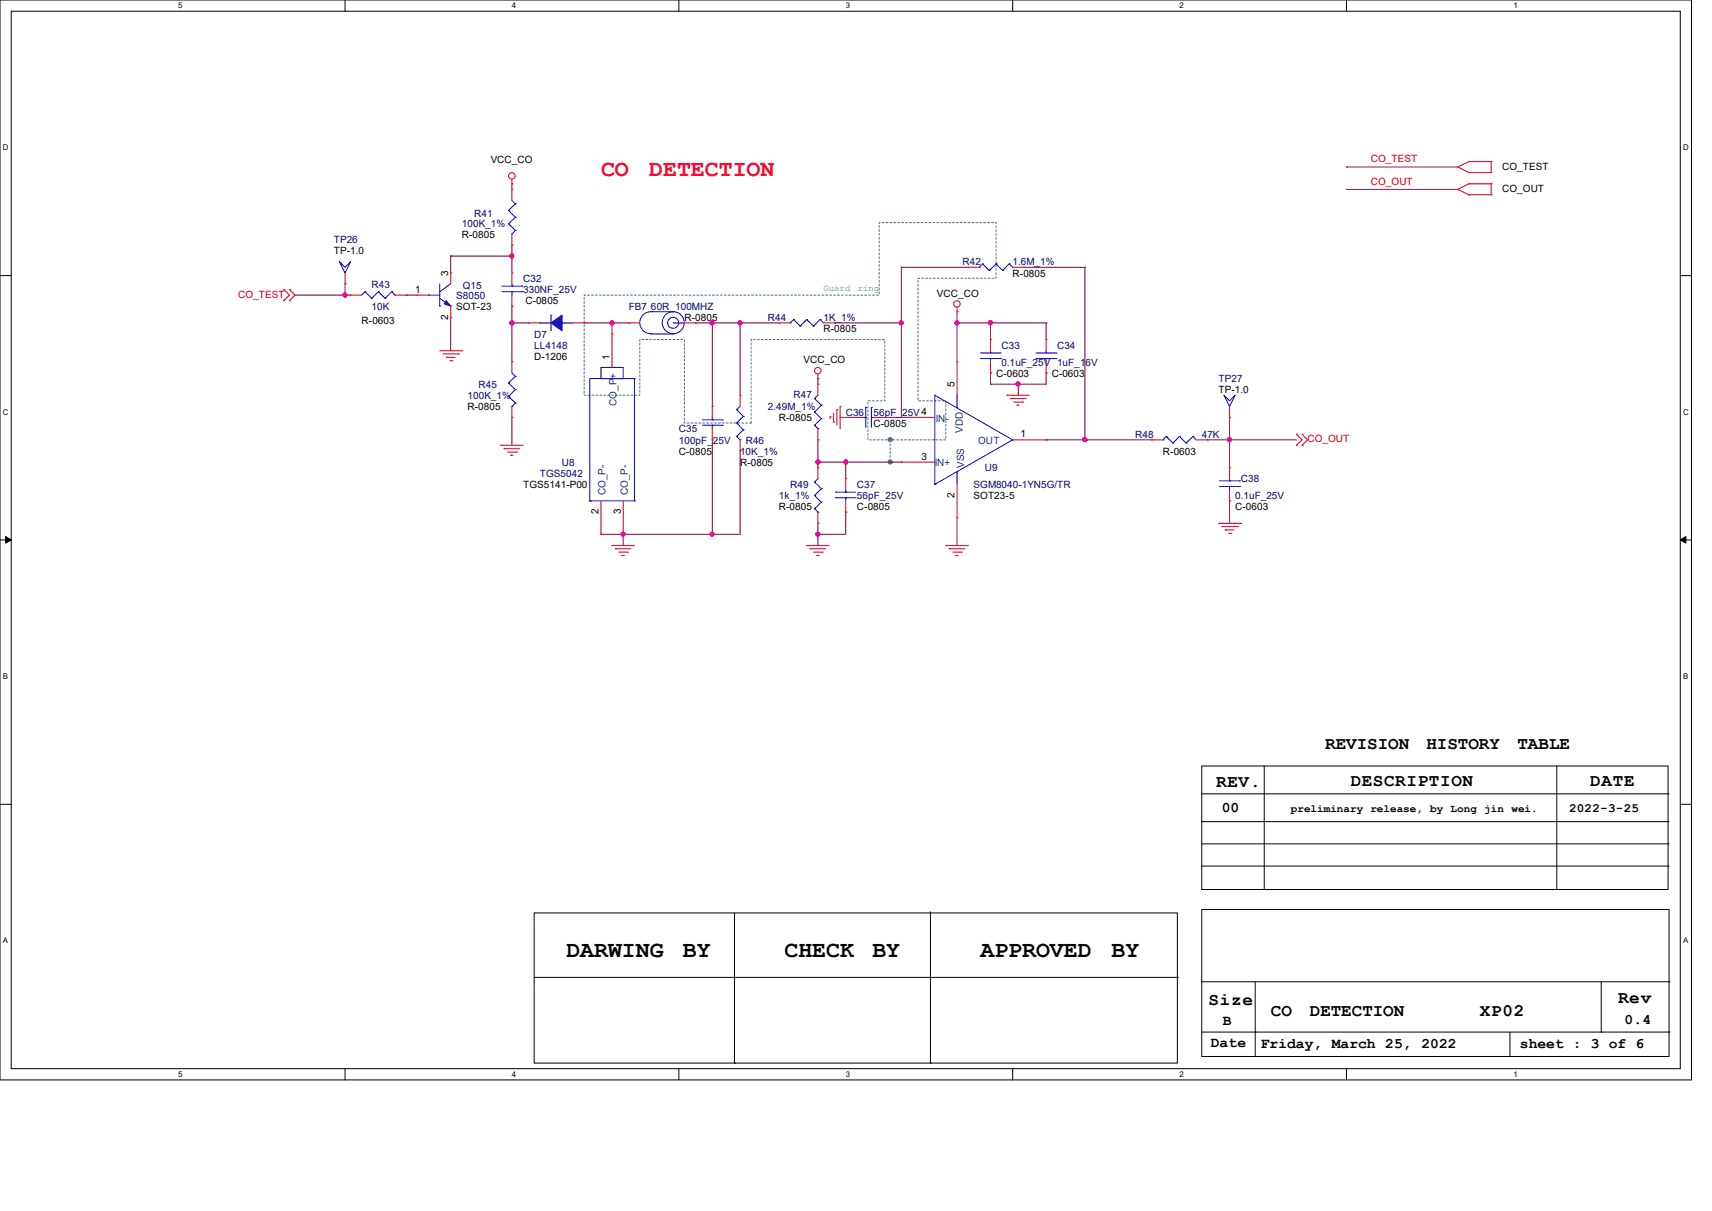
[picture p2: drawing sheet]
<svg xmlns="http://www.w3.org/2000/svg" width="297mm" height="210mm" viewBox="0 0 297 210" stroke-linecap="round" stroke-linejoin="round" font-family="sans-serif">
<path d="M0 0h293.5v187.3h-293.5zM1.9 1.9h289.6v183.4h-289.6z" fill="none" stroke="#000" stroke-width=".17"/>
<g fill="#fff">
<path d="M30.9 .2h.8v1.5h-.8z"/>
<path d="M30.9 185.5h.8v1.6h-.8z"/>
</g>
<path d="M59.9 0v1.9M59.9 185.3v2" fill="none" stroke="#000" stroke-width=".17"/>
<g fill="#fff">
<path d="M88.8 .2h.8v1.5h-.8z"/>
<path d="M88.8 185.5h.8v1.6h-.8z"/>
</g>
<path d="M117.8 0v1.9M117.8 185.3v2" fill="none" stroke="#000" stroke-width=".17"/>
<g fill="#fff">
<path d="M146.7 .2h.8v1.5h-.8z"/>
<path d="M146.7 185.5h.8v1.6h-.8z"/>
</g>
<path d="M175.7 0v1.9M175.7 185.3v2" fill="none" stroke="#000" stroke-width=".17"/>
<g fill="#fff">
<path d="M204.6 .2h.8v1.5h-.8z"/>
<path d="M204.6 185.5h.8v1.6h-.8z"/>
</g>
<path d="M233.6 0v1.9M233.6 185.3v2" fill="none" stroke="#000" stroke-width=".17"/>
<g fill="#fff">
<path d="M262.6 .2h.7v1.5h-.7z"/>
<path d="M262.6 185.5h.7v1.6h-.7z"/>
<path d="M.5 24.8h1v1.6h-1z"/>
<path d="M292 24.8h1v1.6h-1z"/>
<path d="M.5 70.7h1v1.5h-1z"/>
<path d="M292 70.7h1v1.5h-1z"/>
</g>
<path d="M0 47.8h1.9M291.5 47.8h2" fill="none" stroke="#000" stroke-width=".17"/>
<g fill="#fff">
<path d="M.5 116.5h.9v1.6h-.9z"/>
<path d="M292 116.5h.9v1.6h-.9z"/>
</g>
<path d="M0 93.6h1.9M291.5 93.6h2" fill="none" stroke="#000" stroke-width=".17"/>
<path d="M1 93l.9 .6-.9 .6zM291.5 93.6l1-.6v1.2z" fill="#000" stroke="#000" stroke-width=".17"/>
<g fill="#fff">
<path d="M.5 162.4h.9v1.5h-.9z"/>
<path d="M292 162.4h.9v1.5h-.9z"/>
</g>
<g fill="none" stroke="#000" stroke-width=".17">
<path d="M0 139.5h1.9M208.5 132.8h80.9v21.5h-80.9zM208.5 137.7h80.9M219.3 132.8v21.5M270.1 132.8v21.5M289.4 137.7h.1M291.5 139.5h2M92.7 158.3h111.6v26.1h-111.6zM127.4 158.3v26.1M161.4 158.1v26.3M208.5 157.7h81.1v25.5h-81.1zM208.5 150.2h80.9"/>
<path d="M208.5 146.3h80.9M208.5 142.5h80.9M219.3 154.3h.1M270.1 154.3h.1M289.4 150.2h.1M289.4 146.3h.1M289.4 142.5h.1M92.7 169.5h111.6M204.3 169.5h.1M208.5 170.3h81.1M208.5 179h81.1M217.8 179h.1"/>
<path d="M217.8 170.3v12.9M262 179v4.2M277.8 179h.1M277.8 170.3v8.7M289.6 170.3h.1M289.6 179h.1M127.4 184.4h.1M161.4 184.4h.1M217.8 183.2h.1M262 183.2h.1"/>
</g>
<path d="M101.3 51.2h51.2v-12.6h20.3v9.7h-13.5v21.2h4.8v6.8h-13.5v-6.8h2.9v-10.6h-23.2v14.5h-11.6v-14.5h-7.7v9.6h-9.7zM154.4 76.3v3.8M154.4 80.1h.1" fill="none" stroke="#408080" stroke-width=".17" stroke-dasharray=".3 .3"/>
<g fill="#408080" stroke="#408080" stroke-width=".17">
<circle cx="154.4" cy="80.1" r=".37"/>
<circle cx="154.4" cy="76.2" r=".37"/>
</g>
<g fill="none" stroke="#800040" stroke-width=".17">
<path d="M88.8 31.9h.1M88.8 31.9v1M233.6 32.9h.1M233.6 29h.1M233.6 32.9h19.3M233.6 29h19.3M51.2 51.2h.1M51.2 51.2h9.6M59.9 49.2h.1M59.9 51.2h.1M59.9 49.2v2M70.5 51.2h.1"/>
<path d="M70.5 51.2h1.9M78.2 55h.1M78.2 44.4h.1M78.2 44.4v2.9M78.2 55v5.8M78.2 44.4h10.6M88.8 42.5h.1M88.8 56h.1M88.8 53.1h.1M88.8 44.4h.1M88.8 56h2.9M88.8 42.5v4.8"/>
<path d="M88.8 53.1v9.6M101.3 56h.1M101.3 56h7.8M106.2 56h.1M106.2 56v1.9M120.6 56h.1M120.6 56h14.5M123.6 56h.1M123.6 56v14.5M128.4 56h.1M128.4 56v12.5M144.8 56h.1"/>
<path d="M144.8 56h11.6M156.4 56h.1M156.4 46.4h.1M156.4 46.4v26h-2.9M156.4 46.4h11.6M166 56h.1M166 54.1h.1M166 54.1v8.6M166 56h15.5M171.8 56h.1M171.8 56v2.9M177.6 46.4h.1"/>
<path d="M177.6 46.4h10.6M181.5 56h.1M181.5 56v2.9M188.2 46.4h.1M188.2 46.4v29.9M88.8 72.4h.1M88.8 72.4v4.8M123.6 76.3h.1M123.6 76.3v16.4M128.4 78.2h.1M128.4 78.2v14.5h-24.1M141.9 65.7h.1"/>
<path d="M141.9 76.3h.1M141.9 65.7v.9M141.9 76.3v4.8M145.8 72.4h.1M145.8 72.4h1.9M153.5 72.4h.1M171.8 64.7h.1M171.8 66.6h.1M171.8 64.7v1.9M176.7 66.6h.1M176.7 66.6v1.9M181.5 76.3h.1"/>
<path d="M181.5 64.7h.1M181.5 76.3h18.3M181.5 64.7v1.9h-9.7M188.2 76.3h.1M209.5 76.3h.1M209.5 76.3h15.4M213.3 72.4h.1M213.3 76.3h.1M213.3 72.4v8.7M104.3 92.7h.1M108.1 92.7h.1M108.1 92.7v1.9"/>
<path d="M123.6 92.7h.1M141.9 80.1h.1M141.9 90.8h.1M141.9 92.7h.1M141.9 80.1h14.5M141.9 90.8v3.8M146.7 80.1h.1M146.7 88.8h.1M146.7 88.8v3.9h-4.8M146.7 80.1v2.9M166 89.8h.1M166 89.8v4.8"/>
<path d="M213.3 86.9h.1M213.3 86.9v3.9"/>
</g>
<g fill="#f0f" stroke="#f0f" stroke-width=".17">
<circle cx="141.9" cy="80.1" r=".36"/>
<circle cx="213.3" cy="76.2" r=".36"/>
<circle cx="188.2" cy="76.2" r=".37"/>
<circle cx="166" cy="56" r=".36"/>
<circle cx="123.5" cy="92.6" r=".36"/>
<circle cx="108.1" cy="92.6" r=".36"/>
<circle cx="88.8" cy="44.4" r=".36"/>
<circle cx="88.8" cy="56" r=".36"/>
<circle cx="106.2" cy="56" r=".37"/>
<circle cx="128.4" cy="56" r=".36"/>
<circle cx="123.5" cy="56" r=".36"/>
<circle cx="156.4" cy="56" r=".36"/>
<circle cx="146.7" cy="80.1" r=".36"/>
<circle cx="171.8" cy="56" r=".36"/>
<circle cx="176.6" cy="66.6" r=".36"/>
<circle cx="141.9" cy="92.6" r=".36"/>
<circle cx="59.8" cy="51.2" r=".36"/>
</g>
<g fill="none" stroke="#f00" stroke-width=".17">
<path d="M88.8 31.9h.1M88.8 32.9h.1M88.8 31.1v.8M88.8 32.9v1.9M252.9 32.9h.1M252.9 29h.1M252.9 32.9l1.9 .9M252.9 29l1.9 .9M254.8 33.8h.1M254.8 31.9h.1M254.8 29.9h.1M254.8 28h.1"/>
<path d="M254.8 33.8h3.9M254.8 31.9l-1.9 1M254.8 31.9h3.9M254.8 29.9h3.9M254.8 28l-1.9 1M254.8 28h3.9M258.7 31.9h.1M258.7 33.8h.1M258.7 28h.1M258.7 29.9h.1M258.7 28v1.9M258.7 31.9v1.9"/>
<path d="M49.2 50.2h.1M49.2 52.2h.1M49.2 50.2l1 1-1 1M50.2 52.2h.1M50.2 50.2h.1M50.2 50.2l1 1-1 1M59.9 49.2h.1M59.9 47.3v1.9M60.8 51.2h.1M60.8 51.2h1.9M68.5 51.2h2M70.5 51.2h.1"/>
<path d="M72.4 51.2h.1M72.4 51.2h1.9M78.2 47.3h.1M78.2 55h.1M78.2 47.3v1.9M78.2 53.1v1.9M88.8 42.5h.1M88.8 47.3h.1M88.8 53.1h.1M88.8 40.6v1.9M88.8 47.3v1.9M88.8 51.2v1.9"/>
<path d="M91.7 56h.1M91.7 56h1.9M99.4 56h1.9M101.3 56h.1M106.2 57.9h.1M106.2 57.9v5.8M109.1 56h.1M109.1 56h1.9M118.7 56h1.9M120.6 56h.1M135.1 56h.1M135.1 56h2"/>
<path d="M142.9 56h1.9M144.8 56h.1M166 54.1h.1M166 53.3v.8M168 46.4h.1M168 46.4h1.9M171.8 58.9h.1M171.8 58.9v1.9M175.7 46.4h1.9M177.6 46.4h.1M181.5 58.9h.1M181.5 58.9v1.9"/>
<path d="M76.3 60.8h3.8M76.8 61.4h2.7M77.4 62h.1M77.4 62h1.6M78 62.6h.4M78.4 62.6h.1M79.5 61.4h.1M80.1 60.8h.1M86.9 77.2h.1M86.9 77.2h3.9M87.5 77.8h.1M87.5 77.8h2.7"/>
<path d="M88.1 78.4h1.5M88.6 79h.1M88.6 79h.4M88.8 62.7h.1M88.8 72.4h.1M88.8 62.7v2M88.8 70.5v1.9M89.6 78.4h.1M123.6 70.5h.1M123.6 76.3h.1M123.6 70.5v1.9M123.6 74.3v2"/>
<path d="M128.4 68.5h.1M128.4 78.2h.1M128.4 68.5v2M128.4 76.3v1.9M141.9 65.7h.1M141.9 66.6h.1M141.9 76.3h.1M141.9 64.9v.8M141.9 66.6v1.9M141.9 74.3v2M144 72.2h.1M144 72.2v.4"/>
<path d="M144.6 73.2h.1M144.6 71.6v1.6M145.2 71h.1M145.2 71v2.7M145.8 70.5h.1M145.8 70.5v3.8M147.7 72.4h.1M147.7 72.4h1.9M151.6 72.4h1.9M153.5 72.4h.1M156.4 72.4h.1M156.4 72.4h5.8"/>
<path d="M166 62.7h.1M166 62.7v5.8M171.8 64.7h.1M171.8 62.7v2M174.7 68.5h.1M174.7 68.5h3.9M175.3 69.1h.1M175.3 69.1h2.7M175.7 76.3h5.8M175.9 69.7h1.5M176.4 70.3h.1M176.4 70.3h.4"/>
<path d="M177.4 69.7h.1M181.5 64.7h.1M181.5 76.3h.1M181.5 62.7v2M199.8 76.3h.1M199.8 76.3h2M207.5 76.3h2M209.5 76.3h.1M213.3 72.4h.1M213.3 70.5v1.9M224.9 77.2h.1M224.9 75.3h.1"/>
<path d="M224.9 75.3l1 1-1 .9M225.9 77.2h.1M225.9 75.3h.1M225.9 75.3l.9 1-.9 .9M104.3 92.7h.1M104.3 86.9v5.8M106.2 94.6h.1M106.2 94.6h3.9M106.8 95.2h.1M106.8 95.2h2.7M107.4 95.8h1.5M107.9 96.4h.1"/>
<path d="M107.9 96.4h.4M108.1 92.7h.1M108.1 86.9v5.8M108.9 95.8h.1M140 94.6h.1M140 94.6h3.8M140.5 95.2h.1M140.5 95.2h2.8M141.1 95.8h1.6M141.7 96.4h.1M141.7 96.4h.4M141.9 81.1h.1"/>
<path d="M141.9 90.8h.1M141.9 81.1v1.9M141.9 88.8v2M142.7 95.8h.1M146.7 83h.1M146.7 88.8h.1M146.7 83v2M146.7 86.9v1.9M156.4 80.1h.1M156.4 80.1h5.8M164.1 94.6h.1M164.1 94.6h3.9"/>
<path d="M164.7 95.2h.1M164.7 95.2h2.7M165.3 95.8h1.5M165.8 96.4h.1M165.8 96.4h.4M166 89.8h.1M166 84v5.8M166.8 95.8h.1M211.4 90.8h3.9M212 91.3h2.7M212.6 91.9h.1M212.6 91.9h1.5"/>
<path d="M213.1 92.5h.4M213.3 81.1h.1M213.3 86.9h.1M213.3 81.1v1.9M213.3 85v1.9M213.5 92.5h.1M214.7 91.3h.1M215.3 90.8h.1"/>
<circle cx="88.8" cy="30.5" r=".56"/>
<circle cx="166" cy="52.7" r=".56"/>
<circle cx="141.9" cy="64.3" r=".56"/>
</g>
<g fill="none" stroke="#00f" stroke-width=".17">
<path d="M88.2 36.5h.1M88.2 38.8h.1M88.2 36.5l1.2 1.2M88.2 38.8l1.2 1.2M88.8 34.8l.6 .5M89.4 35.3h.1M89.4 37.7h.1M89.4 40h.1M89.4 35.3l-1.2 1.2M89.4 37.7l-1.2 1.1M89.4 40l-.6 .6M58.9 45.4l1 1 .9-1-.9 1.9z"/>
<path d="M63.3 50.6h.1M63.3 50.6l-.6 .6M63.3 50.6l1.2 1.1M64.5 51.7h.1M65.7 50.6h.1M65.7 50.6l-1.2 1.1M65.7 50.6l1.1 1.1M66.8 51.7h.1M68 50.6h.1M68 50.6l-1.2 1.1M68 50.6l.5 .6M68.5 51.2h.1"/>
<path d="M74.3 51.2h.1M74.3 51.2h2M76.3 50.6h.1M76.3 53.1h.1M76.3 51.7l1.9 1.4M76.3 49.2v3.9M78.2 53.1h.1M78.2 49.2l-1.9 1.4M87.1 50.6h3.5M87.1 49.6h3.5M88.8 40.6h.1M88.8 49.6h.1"/>
<path d="M88.8 50.6h.1M88.8 49.2v.4M88.8 50.6v.6M90.6 50.6h.1M90.6 49.6h.1M93.6 56h.1M93.6 56h2M95.6 54.7h.1M95.6 54.7v2.7M97.5 56h.1M97.5 56h1.9M112.9 54.1h3.9"/>
<path d="M112.9 57.9h3.9M113.2 54.1a1.91 1.91 0 0 0-2.2 1.7 1.91 1.91 0 0 0 2 2.1h-.1M116.8 54.1h.1M116.8 57.9h.1M116.8 56h.1M116.8 56h1.9M137.1 56h.1M137.7 55.4h.1M137.7 55.4l1.1 1.2M137.7 55.4l-.6 .6M138.8 56.6h.1M140 55.4h.1"/>
<path d="M140 55.4l1.1 1.2M140 55.4l-1.2 1.2M141.1 56.6h.1M142.3 55.4h.1M142.3 55.4l.6 .6M142.3 55.4l-1.2 1.2M169.9 46.4h.1M170.5 45.8h.1M170.5 45.8l1.1 1.1M170.5 45.8l-.6 .6M171.6 46.9h.1M172.8 45.8h.1"/>
<path d="M172.8 45.8l1.1 1.1M172.8 45.8l-1.2 1.1M173.9 46.9h.1M175.1 45.8h.1M175.1 45.8l.6 .6M175.1 45.8l-1.2 1.1M88.2 66.4h.1M88.2 68.7h.1M88.2 66.4l1.2 1.2M88.2 68.7l1.2 1.2M88.8 70.5h.1M88.8 64.7l.6 .6"/>
<path d="M89.4 65.3h.1M89.4 67.6h.1M89.4 69.9h.1M89.4 65.3l-1.2 1.1M89.4 67.6l-1.2 1.1M89.4 69.9l-.6 .6M104.3 63.7h3.8v2h-3.8zM110.1 65.7h.1M110.1 65.7h-7.8v21.2M110.1 65.7v21.2M121.8 73.7h3.5M121.8 72.8h3.5"/>
<path d="M123.6 72.8h.1M123.6 73.7h.1M123.6 72.4v.4M123.6 73.7v.6M125.3 73.7h.1M125.3 72.8h.1M127.8 71h.1M127.8 73.4h.1M127.8 75.7h.1M127.8 71l1.1 1.2M127.8 73.4l1.1 1.1M127.8 75.7l.6 .6"/>
<path d="M128.4 76.3h.1M128.4 70.5l-.6 .5M128.9 72.2h.1M128.9 74.5h.1M128.9 72.2l-1.1 1.2M128.9 74.5l-1.1 1.2M141.3 69.1h.1M141.3 71.5h.1M141.3 73.7h.1M141.3 69.1l1.2 1.2M141.3 71.5l1.2 1.1M141.3 73.7l.6 .6"/>
<path d="M141.9 74.3h.1M141.9 68.5l-.6 .6M142.5 70.3h.1M142.5 72.6h.1M142.5 70.3l-1.2 1.2M142.5 72.6l-1.2 1.1M149.6 72.4h.6M150.2 70.7h.1M150.2 72.4h.1M150.2 70.7v3.4M151.2 72.4h.1M151.2 70.7h.1"/>
<path d="M151.2 72.4h.4M151.2 70.7v3.4M166 70.7h.1M166 68.5v2.2M170.1 62.2h3.5M170.1 61.2h3.5M171.8 61.2h.1M171.8 62.2h.1M171.8 60.8v.4M171.8 62.2v.5M173.6 62.2h.1M173.6 61.2h.1"/>
<path d="M175.7 76.3h.1M175.7 76.3l-13.5-7.8v15.5M175.7 76.3l-13.5 7.7M179.7 62.2h3.5M179.7 61.2h3.5M181.5 61.2h.1M181.5 62.2h.1M181.5 60.8v.4M181.5 62.2v.5M183.2 62.2h.1M183.2 61.2h.1M201.8 76.3h.1"/>
<path d="M202.3 75.7h.1M202.3 75.7l1.2 1.1M202.3 75.7l-.5 .6M203.5 76.8h.1M204.6 75.7h.1M204.6 75.7l1.2 1.1M204.6 75.7l-1.1 1.1M205.8 76.8h.1M207 75.7h.1M207 75.7l.5 .6M207 75.7l-1.2 1.1M212.3 68.5l1 1 1-1-1 2z"/>
<path d="M102.3 86.9h.1M102.3 86.9h7.8M110.1 86.9h.1M141.3 83.6h.1M141.3 85.9h.1M141.3 88.2h.1M141.3 83.6l1.2 1.2M141.3 85.9l1.2 1.2M141.3 88.2l.6 .6M141.9 88.8h.1M141.9 83l-.6 .6M142.5 84.8h.1"/>
<path d="M142.5 87.1h.1M142.5 84.8l-1.2 1.1M142.5 87.1l-1.2 1.1M145 86.3h.1M145 85.3h.1M145 86.3h3.5M145 85.3h3.5M146.7 85.3h.1M146.7 86.3h.1M146.7 85v.3M146.7 86.3v.6M162.2 84h.1"/>
<path d="M166 81.9h.1M166 81.9v2.1M211.6 84.4h3.5M211.6 83.4h3.5M213.3 83.4h.1M213.3 84.4h.1M213.3 83v.4M213.3 84.4v.6M215.1 84.4h.1M215.1 83.4h.1"/>
<circle cx="116.8" cy="56" r=".95"/>
<circle cx="116.8" cy="56" r="1.91"/>
</g>
<g fill="#00f" stroke="#00f" stroke-width=".17">
<path d="M77.4 52.2l.8 .9-1.2-.4z"/>
<path d="M95.6 56l1.9-1.3v2.7z" fill-rule="evenodd"/>
</g>
<g font-size="4" fill="#f00">
<text x="104.3" y="30.4">CO</text>
<text x="112.6" y="30.4">DETECTION</text>
</g>
<g font-size="4">
<text x="98.3" y="165.9">DARWING</text>
<text x="118.5" y="165.9">BY</text>
<text x="136.1" y="165.9">CHECK</text>
<text x="151.3" y="165.9">BY</text>
<text x="170.1" y="165.9">APPROVED</text>
<text x="192.9" y="165.9">BY</text>
</g>
<g font-size="3">
<text x="229.9" y="130">REVISION</text>
<text x="247.5" y="130">HISTORY</text>
<text x="263.3" y="130">TABLE</text>
<text x="211" y="136.5">REV.</text>
<text x="234.4" y="136.3">DESCRIPTION</text>
<text x="275.9" y="136.3">DATE</text>
<text x="280.7" y="174">Rev</text>
<text x="209.7" y="174.4">Size</text>
<text x="220.5" y="176.3">CO</text>
<text x="227.2" y="176.3">DETECTION</text>
<text x="256.8" y="176.3">XP02</text>
</g>
<g font-size="2.5">
<text x="212" y="140.9">00</text>
<text x="212.2" y="177.8">B</text>
<text x="281.9" y="177.5">0.4</text>
<text x="210.1" y="181.6">Date</text>
<text x="218.7" y="181.8">Friday, March 25, 2022</text>
<text x="263.7" y="181.8">sheet : 3 of 6</text>
</g>
<text font-size="2.2" x="272.2" y="140.8">2022-3-25</text>
<text font-size="1.9" x="223.9" y="140.8">preliminary release, by Long jin wei.</text>
<g font-size="1.7">
<text x="85.1" y="28.3">VCC_CO</text>
<text x="260.6" y="29.4">CO_TEST</text>
<text x="260.6" y="33.3">CO_OUT</text>
<text x="80.1" y="41.2">R-0805</text>
<text x="57.9" y="44.1">TP-1.0</text>
<text x="77.8" y="47.9" transform="rotate(-90 77.8 47.9)">3</text>
<text x="175.7" y="48">R-0805</text>
<text x="72" y="50.8">1</text>
<text x="79.2" y="53.8">SOT-23</text>
<text x="91.1" y="52.8">C-0805</text>
<text x="162.6" y="51.4">VCC_CO</text>
<text x="62.7" y="56.3">R-0603</text>
<text x="77.8" y="55.4" transform="rotate(-90 77.8 55.4)">2</text>
<text x="118.7" y="55.7">R-0805</text>
<text x="142.9" y="57.6">R-0805</text>
<text x="92.7" y="62.4">D-1206</text>
<text x="105.7" y="62.4" transform="rotate(-90 105.7 62.4)">1</text>
<text x="139.4" y="63">VCC_CO</text>
<text x="172.8" y="65.3">C-0603</text>
<text x="182.5" y="65.3">C-0603</text>
<text x="81.1" y="71.1">R-0805</text>
<text x="165.6" y="67.2" transform="rotate(-90 165.6 67.2)">5</text>
<text x="211.4" y="68.2">TP-1.0</text>
<text x="135.1" y="73.1">R-0805</text>
<text x="151.6" y="74">C-0805</text>
<text x="177" y="75.9">1</text>
<text x="117.8" y="78.8">C-0805</text>
<text x="128.4" y="80.8">R-0805</text>
<text x="159.8" y="79.7">3</text>
<text x="201.8" y="78.8">R-0603</text>
<text x="90.8" y="84.6">TGS5141-P00</text>
<text x="103.8" y="89.2" transform="rotate(-90 103.8 89.2)">2</text>
<text x="107.7" y="89.2" transform="rotate(-90 107.7 89.2)">3</text>
<text x="135.1" y="88.5">R-0805</text>
<text x="148.7" y="88.5">C-0805</text>
<text x="165.6" y="86.3" transform="rotate(-90 165.6 86.3)">2</text>
<text x="168.9" y="86.6">SOT23-5</text>
<text x="214.3" y="88.5">C-0603</text>
</g>
<g font-size="1.7" fill="#f00">
<text x="237.8" y="28.2">CO_TEST</text>
<text x="237.8" y="32">CO_OUT</text>
<text x="41.3" y="51.6">CO_TEST</text>
<text x="226.8" y="76.7">CO_OUT</text>
</g>
<g font-size="1.7" fill="#000080">
<text x="80.1" y="39.3">100K_1%</text>
<text x="82.3" y="37.5">R41</text>
<text x="57.9" y="42.2">TP26</text>
<text x="167" y="46">R42</text>
<text x="175.7" y="46">1.6M_1%</text>
<text x="64.5" y="49.9">R43</text>
<text x="64.5" y="53.8">10K</text>
<text x="79.2" y="51.8">S8050</text>
<text x="80.3" y="50.1">Q15</text>
<text x="90.8" y="48.9">C32</text>
<text x="90.8" y="50.8">330NF_25V</text>
<text x="109.1" y="53.8">FB7 60R_100MHZ</text>
<text x="92.7" y="58.6">D7</text>
<text x="133.2" y="55.7">R44</text>
<text x="142.9" y="55.7">1K_1%</text>
<text x="92.7" y="60.5">LL4148</text>
<text x="173.7" y="60.5">C33</text>
<text x="173.7" y="63.4">0.1uF_25V 1uF_16V</text>
<text x="183.4" y="60.5">C34</text>
<text x="81.1" y="69.2">100K_1%</text>
<text x="83" y="67.3">R45</text>
<text x="133.2" y="71.1">2.49M_1%</text>
<text x="137.7" y="69">R47</text>
<text x="211.4" y="66.3">TP27</text>
<text x="117.8" y="75">C35</text>
<text x="117.8" y="76.9">100pF_25V</text>
<text x="129.4" y="76.9">R46</text>
<text x="146.7" y="72.1">C36</text>
<text x="151.6" y="72.1">56pF_25V4</text>
<text x="196.9" y="75.9">R48</text>
<text x="208.5" y="75.9">47K</text>
<text x="93.6" y="82.7">TGS5042</text>
<text x="97.5" y="80.8">U8</text>
<text x="128.4" y="78.8">10K_1%</text>
<text x="170.9" y="81.7">U9</text>
<text x="215.3" y="83.6">C38</text>
<text x="135.1" y="86.6">1k_1%</text>
<text x="137.1" y="84.6">R49</text>
<text x="148.7" y="84.6">C37</text>
<text x="148.7" y="86.6">56pF_25V</text>
<text x="168.9" y="84.6">SGM8040-1YN5G/TR</text>
<text x="214.3" y="86.6">0.1uF_25V</text>
</g>
<g font-size="1.7" fill="#004080">
<text x="107" y="70.4" transform="rotate(-90 107 70.4)">CO_P+</text>
<text x="162.3" y="73.2">IN-</text>
<text x="167" y="75.1" transform="rotate(-90 167 75.1)">VDD</text>
<text x="169.7" y="76.9">OUT</text>
<text x="162.2" y="80.8">IN+</text>
<text x="167.3" y="81.1" transform="rotate(-90 167.3 81.1)">VSS</text>
<text x="105.1" y="85.9" transform="rotate(-90 105.1 85.9)">CO_P-</text>
<text x="108.9" y="85.9" transform="rotate(-90 108.9 85.9)">CO_P-</text>
</g>
<g font-size="1.6" fill="#408080">
<text x="142.9" y="50.5">Guard</text>
<text x="148.8" y="50.5">ring</text>
</g>
<g font-size="1.4">
<text x="30.9" y="1.4">5</text>
<text x="88.8" y="1.4">4</text>
<text x="146.7" y="1.4">3</text>
<text x="204.6" y="1.4">2</text>
<text x="262.6" y="1.4">1</text>
<text x=".5" y="26.1">D</text>
<text x="292" y="26.1">D</text>
<text x=".5" y="71.9">C</text>
<text x="292" y="71.9">C</text>
<text x=".5" y="117.8">B</text>
<text x="292" y="117.8">B</text>
<text x=".5" y="163.6">A</text>
<text x="292" y="163.6">A</text>
<text x="30.9" y="186.8">5</text>
<text x="88.8" y="186.8">4</text>
<text x="146.7" y="186.8">3</text>
<text x="204.6" y="186.8">2</text>
<text x="262.6" y="186.8">1</text>
</g>
</svg>
